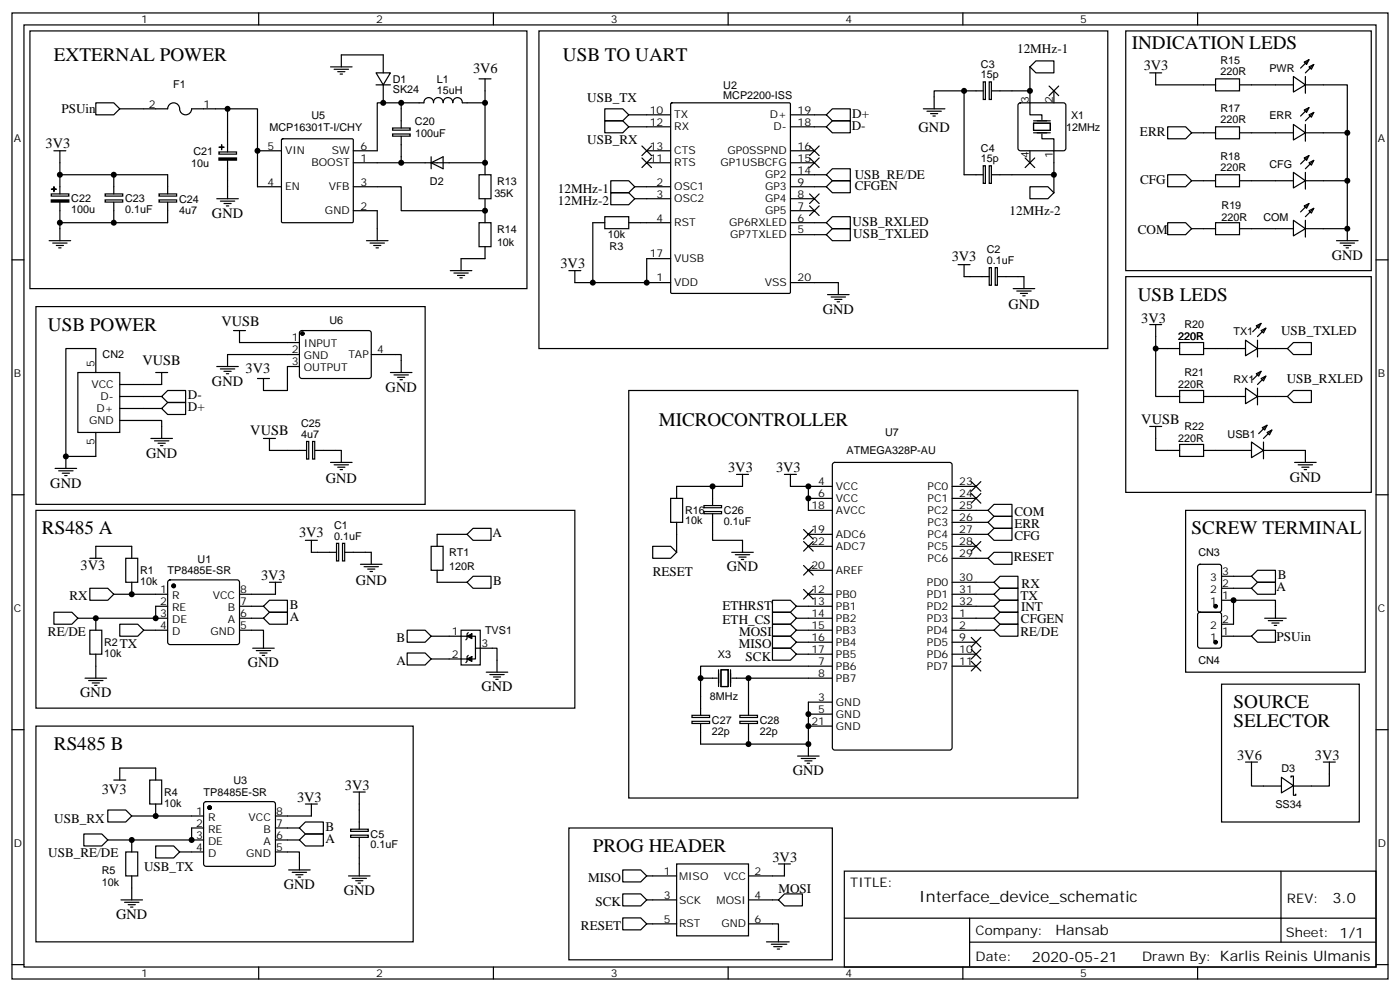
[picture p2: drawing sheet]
<svg xmlns="http://www.w3.org/2000/svg" width="412mm" height="292mm" viewBox="0 0 412 292" stroke-linecap="round" stroke-linejoin="round" font-family="sans-serif">
<g fill="none" stroke="#000" stroke-width=".35">
<path d="M3.5 3.8h405.4v284.3h-405.4zM7.1 7.3h398.2v277.3h-398.2zM8.8 9.1h146.4v75.8h-146.4zM76.2 3.8v3.5M97.4 19.7h6.3M100.5 19.7v-3.5h12.4v5.2M145.3 3.8v3.5M158.7 9.1h167.6v93.5h-167.6zM214.5 3.8v3.5M283.6 3.8v3.5M303.4 19.7l1.8-1.8h5.2v3.5h-5.2zM303.4 19.7v7h-11.3"/>
<path d="M331.6 9.1h72.3v70.6h-72.3zM352.8 3.8v3.5M384.2 18.3l1.4-.7-.7 1.4zM385.6 19.7l1.4-.7-.7 1.4zM385.6 17.6l-2.5 2.4M387 19l-2.5 2.4M28.2 30.3h5.3l1.8 1.7-1.8 1.8h-5.3zM35.3 32h14.1a1.82 1.82 0 0 1 2-1.7 1.82 1.82 0 0 1 1.6 2.2 1.76 1.76 0 0 0 1.9 1.3 1.76 1.76 0 0 0 1.5-1.8h19.4v23h7.1M67 32v12.7M98.4 20.4h4.3M99.5 21.1h2.1M100.2 21.8h.7"/>
<path d="M110.8 21.4h4.2l-2.1 3.6zM110.8 25h4.2M112.9 25v5.3M115.6 39.4h5.2v.7h-5.2zM115.6 37.7h5.2v.6h-5.2zM118.2 37.7v-7.4h-7.1v14.1h-7M127.7 30.2a1.41 1.41 0 0 0-1.4-1.5 1.41 1.41 0 0 0-1.4 1.5l-6.7 .1M127.7 30.2a1.41 1.41 0 0 1 1.4-1.5 1.41 1.41 0 0 1 1.4 1.5M130.6 30.2a1.41 1.41 0 0 1 1.4-1.5 1.41 1.41 0 0 1 1.4 1.5M133.4 30.2a1.38 1.38 0 0 1 1.4-1.5 1.38 1.38 0 0 1 1.4 1.5M136.2 30.3h6.7M141.1 23.2h3.5"/>
<path d="M142.9 23.2v24.7h-38.8M178.2 32h5.2l1.8 1.8-1.8 1.8h-5.2zM178.2 35.6h5.2l1.8 1.7-1.8 1.8h-5.2zM185.2 33.8h12.4M185.2 37.3h12.4M197.6 30.4l.3-.1h34.6l.3 .1v55.6l-.2 .3-34.7 .1-.3-.2zM232.8 33.8h10.6M232.8 37.3h10.6M243.4 37.3l1.8-1.7h5.3v3.5h-5.3zM243.4 33.8l1.8-1.8h5.3v3.6h-5.3zM272 32h6.3M273 32.7h4.3"/>
<path d="M274.1 33.4h2.1M274.8 34.1h.7M275.2 32v-5.3h8.8v24.7h5.6M284 26.7h5.6M289.6 24.1h.7v5.2h-.7zM291.4 24.1h.6v5.2h-.6zM300.1 30.5l.5-.2h12.7l.5 .2 .2 .5v12.7l-.3 .5-.4 .2h-12.7l-.5-.3-.2-.4v-12.7zM303.4 26.7v7.1h3.5v1.4M304.4 36.3h5v2.1h-5zM304.4 39.1h5M304.4 35.6h5M306.9 39.4v1.5h3.5v10.5h-18.3"/>
<path d="M309 25.3l2.9 2.9M310.4 26.7v3.6M311.9 25.3l-2.9 2.9M338.7 21.4h3.5M340.4 21.4v3.6h17.7M344 37.3h5.2l1.8 1.8-1.8 1.8h-5.2zM351 39.1h7.1M358.1 23.2h7v3.5h-7zM358.1 37.3h7v3.6h-7zM365.1 39.1h15.9M365.1 25h15.9M381 36.6l3.5 2.5-3.5 2.1z"/>
<path d="M381 22.5l3.5 2.5-3.5 2.1zM384.2 32.4l1.4-.7-.7 1.4zM384.5 39.1h12.4v14.1M384.5 25h12.4v14.1M384.5 22.5v4.9M384.5 36.6v5M385.6 33.8l1.4-.7-.7 1.4zM385.6 31.7l-2.5 2.4M387 33.1l-2.5 2.5M15.1 57.1h5.2v.6h-5.2zM17.6 47.9v3.5h31.8v5.7M17.6 51.4v5.7"/>
<path d="M17.6 59.5v6M31 58.8h5.2v.7h-5.2zM31 57.1h5.2v.6h-5.2zM33.5 51.4v5.7M33.5 59.5v6M46.8 58.8h5.2v.7h-5.2zM46.8 57.1h5.2v.6h-5.2zM49.4 59.5v6h-31.8v1.8M63.9 58.5h6.3M64.5 44.7h5.2v.7h-5.2zM64.9 59.2h4.2M66 59.9h2.1"/>
<path d="M67 47.2v11.3M75.8 44.4h7.1M83 41l.3-.1h20.4l.3 .1 .1 24.2-.2 .3h-20.6l-.3-.1zM104.1 55h14.1v7h24.7M118.2 40.1v7.8M127 47.9l3.5-1.8v3.6zM127 46.1v3.6M141.1 51.4h3.5v7.1h-3.5zM142.9 47.9v3.5M142.9 58.5v7M179.9 56.7h5.3l1.8 1.8-1.8 1.8h-5.3zM179.9 53.2h5.3l1.8 1.8-1.8 1.7h-5.3z"/>
<path d="M187 58.5h10.6M187 55h10.6M189.1 46.5l2.8 2.8M189.1 43l2.8 2.8M190.5 47.9h7.1M190.5 44.4h7.1M191.9 46.5l-2.8 2.8M191.9 43l-2.8 2.8M232.8 47.9h7.1M232.8 58.5h7.1M232.8 55h10.6M232.8 44.4h7.1"/>
<path d="M232.8 51.4h10.6M238.5 43l2.8 2.8M238.5 46.5l2.8 2.8M238.5 57.1l2.8 2.8M241.3 43l-2.8 2.8M241.3 46.5l-2.8 2.8M241.3 57.1l-2.8 2.8M243.4 55l1.8-1.8h5.3v3.5h-5.3zM243.4 51.4l1.8-1.7h5.3v3.5h-5.3zM289.6 48.8h.7v5.2h-.7zM291.4 48.8h.6v5.2h-.6zM302 46.5l2.8 2.8"/>
<path d="M303.4 55h5.3l1.7 1.7-1.7 1.8h-5.3zM303.4 44.4v3.5M304.8 46.5l-2.8 2.8M310.4 51.4v5.3M344 51.4h5.2l1.8 1.8-1.8 1.8h-5.2zM351 53.2h7.1M358.1 51.4h7v3.6h-7zM365.1 53.2h15.9M381 50.7l3.5 2.5-3.5 2.1zM384.2 46.5l1.4-.7-.7 1.4zM384.5 53.2h12.4v14.1h-12.4M384.5 50.7v5"/>
<path d="M385.6 47.9l1.4-.7-.7 1.4zM385.6 59.9l-2.5 2.5M385.6 45.8l-2.5 2.5M387 47.2l-2.5 2.5M3.5 76.5h3.6M66.7 60.6h.7M104.1 62h7v8.8M107.9 70.8h6.4M109 71.5h4.2M110.1 72.2h2.1M110.8 73h.7M132.6 79.7h6.4"/>
<path d="M141.1 65.5h3.5v7.1h-3.5zM142.9 72.6v3.5h-7.1v3.6M167.6 79.7h3.5M178.2 63.8h7v3.5h-7zM178.2 65.5h-3.6v17.7M185.2 65.5h12.4M197.6 76.1h-7.1v7.1h-21.2v-3.5M232.8 62h7.1M232.8 65.5h10.6M232.8 69.1h10.6M238.5 60.6l2.8 2.8M241.3 60.6l-2.8 2.8"/>
<path d="M243.4 69.1l1.8-1.8h5.3v3.5h-5.3zM243.4 65.5l1.8-1.7h5.3v3.5h-5.3zM282.2 77.9h3.6M284 77.9v3.5h7.4M291.4 78.8h.6v5.2h-.6zM293.2 78.8h.6v5.2h-.6zM344 65.5h5.2l1.8 1.8-1.8 1.8h-5.2zM351 67.3h7.1M358.1 65.5h7v3.6h-7zM365.1 67.3h15.9M381 64.8l3.5 2.5-3.5 2.1zM384.2 60.6l1.4-.7-.7 1.4z"/>
<path d="M384.5 64.8v5M385.6 62l1.4-.7-.7 1.4zM387 61.3l-2.5 2.5M393.7 70.8h6.3M394.8 71.5h4.2M395.8 72.2h2.1M396.5 73h.7M396.9 67.3v3.5M405.3 76.5h3.6M10.6 90.2h114.6v58.2h-114.6zM68.8 97.3h3.5M70.6 97.3v3.5h17.6"/>
<path d="M88.4 97.5l.5-.2 20 .1 .5 .6-.1 13-.6 .4-20.1-.1-.4-.6v-12.7zM133.7 80.4h4.2M134.8 81.1h2.1M135.5 81.8h.7M190.5 83.2h7.1M232.8 83.2h14.1v3.5M243.8 86.7h6.3M244.8 87.4h4.3M245.9 88.1h2.1M246.6 88.8h.7M293.9 81.4h7.7v3.5M298.4 84.9h6.4"/>
<path d="M299.5 85.7h4.2M300.6 86.4h2.1M301.3 87.1h.7M331.6 81.4h72.3v63.5h-72.3zM338.7 95.5h3.5M340.4 95.5v7.1h7.1M370.1 95.9l1.4-.7-.7 1.4zM371.5 97.3l1.4-.7-.7 1.4zM371.5 95.2l-2.5 2.4M372.9 96.6l-2.5 2.5M22.9 109.6h12.4v17.7h-12.4zM28.2 109.6v-7h-8.8v31.7h8.8v-7"/>
<path d="M35.3 116.7h12.3M45.9 109.6h3.5M47.6 116.7l1.8-1.8h5.3v3.6h-5.3zM47.6 109.6v3.6h-12.3M63.9 107.9h6.3M64.9 108.6h4.2M66 109.3h2.1M66.7 110h.7M75.8 111.4h3.6M88.2 107.9h-3.5v7h-7.1v-3.5M88.2 104.4h-21.2v3.5M109.4 104.4h8.8v5.2"/>
<path d="M115 109.6h6.4M116.1 110.3h4.2M117.1 111.1h2.1M117.8 111.8h.7M185.2 114.9h132.3v120h-132.3zM340.4 102.6v14.1h7.1M347.5 100.8h7v3.6h-7zM347.5 114.9h7v3.6h-7zM354.5 102.6h12.4M354.5 116.7h12.4M366.9 100.1l3.5 2.5-3.5 2.1zM366.9 114.2l3.5 2.5-3.5 2.1z"/>
<path d="M370.1 110l1.4-.7-.7 1.4zM370.4 102.6h8.8M370.4 116.7h8.8M370.4 100.1v5M370.4 114.2v5M371.5 111.4l1.4-.7-.7 1.4zM371.5 109.3l-2.5 2.5M372.9 110.7l-2.5 2.5M379.2 102.6l1.8-1.8h5.3v3.6h-5.3zM381 114.9h5.3v3.6h-5.3l-1.8-1.8zM16.2 137.9h6.4M17.3 138.6h4.2"/>
<path d="M18.3 139.3h2.2M19 140h.8M19.4 134.3v3.6M35.3 123.8h12.3v5.2M35.3 120.2h12.3M44.4 129h6.4M45.5 129.8h4.2M46.6 130.5h2.1M47.3 131.2h.7M47.6 120.2l1.8-1.7h5.3v3.5h-5.3zM77.6 129h3.5M79.4 129v3.6h10.9"/>
<path d="M90.3 129.9h.6v5.2h-.6zM92.1 129.9h.6v5.2h-.6zM92.8 132.6h7.7v3.5M97.4 136.1h6.3M98.4 136.8h4.3M99.5 137.5h2.1M100.2 138.2h.7M217 139.6h3.5M218.7 139.6v3.6h-19.4v3.5M231.1 139.6h3.5M232.8 139.6v3.6h5.3v7h7.1M245.4 136.3l.5-.2h33.9l.6 .4 .1 83.6-.5 .6-34.1 .1-.7-.5v-83.5z"/>
<path d="M338.7 125.5h3.5M340.4 125.5v7.1h7.1M347.5 130.8h7v3.5h-7zM354.5 132.6h14.2M368.7 130.1l3.5 2.5-3.5 2.1zM371.8 125.9l1.4-.7-.7 1.4zM372.2 132.6h12.3v3.5M372.2 130.1v4.9M373.2 127.3l1.4-.7-.7 1.4zM373.2 125.2l-2.4 2.4M374.6 126.6l-2.4 2.4M381.4 136.1h6.3"/>
<path d="M382.4 136.8h4.2M383.5 137.5h2.1M384.2 138.2h.7M3.5 145.6h3.6M10.6 150.2h158.7v58.2h-158.7zM90 159h3.5M91.7 159v3.6h7.4M99.1 159.9h.7v5.2h-.7zM100.9 159.9h.6v5.2h-.6zM137.6 157.3l1.7-1.8h5.3v3.5h-5.3zM137.6 157.3h-8.8v3.5M197.6 146.7h3.5v7h-3.5z"/>
<path d="M199.3 153.7v8.9M207.4 150.6h5.1v.6h-5.1zM207.4 148.8h5.1v.6h-5.1zM209.9 151.3v7.7h8.8v3.6M209.9 143.2v5.6M236.7 159.4l2.8 2.8M236.7 155.9l2.8 2.8M238.1 143.2h7.1M238.1 146.7h7.1M238.1 157.3h7.1M239.5 159.4l-2.8 2.8M239.5 155.9l-2.8 2.8"/>
<path d="M280.5 143.2h7M280.5 146.7h7M280.5 150.2h10.5M280.5 157.3h10.5M280.5 153.7h10.5M286.1 159.4l2.8 2.8M286.1 145.3l2.8 2.8M286.1 141.7l2.8 2.9M288.9 159.4l-2.8 2.8M288.9 145.3l-2.8 2.8M288.9 141.7l-2.8 2.9M291 150.2l1.8-1.8h5.3v3.6h-5.3z"/>
<path d="M291 153.7l1.8-1.7h5.3v3.5h-5.3zM291 157.3l1.8-1.8h5.3v3.5h-5.3zM349.2 150.2h53v47.6h-53zM405.3 145.6h3.6M26.5 173.1h5.2l1.8 1.8-1.8 1.8h-5.2zM26.5 164.3h3.5M28.2 164.3v-3.5h10.6v3.5M33.5 174.9h15.9M37 164.3h3.6v7.1h-3.6zM38.8 171.4v3.5M49.4 178.4h-3.5v3.6h-23M49.6 170.9l.5-.2h19.7l.5 .2 .3 .5v17.6l-.3 .5-.5 .2h-19.7l-.5-.2-.2-.5v-17.6z"/>
<path d="M70.6 178.4h7M77.6 178.4l1.8-1.7h5.3v3.5h-5.3zM79.4 171.4h3.5M81.1 171.4v3.5h-10.5M101.6 162.6h7.8v3.5M106.2 166.1h6.3M107.2 166.8h4.3M108.3 167.5h2.1M109 168.2h.7M127 160.8h3.5v7.1h-3.5zM128.8 167.9v3.5h8.8M137.6 171.4l1.7-1.8h5.3v3.5h-5.3z"/>
<path d="M192.3 160.8h5.3l1.7 1.8-1.7 1.7h-5.3zM215.5 162.6h6.4M216.6 163.3h4.2M217.7 164h2.1M218.4 164.7h.7M227.5 176.7h5.3l1.8 1.7-1.8 1.8h-5.3zM234.6 178.4h10.6M236.7 166.4l2.8 2.9M236.7 173.5l2.8 2.8M238.1 160.8h7.1M238.1 167.9h7.1M238.1 174.9h7.1"/>
<path d="M239.5 166.4l-2.8 2.9M239.5 173.5l-2.8 2.8M280.5 160.8h7M280.5 174.9h12.3M280.5 178.4h12.3M280.5 164.3h10.5M280.5 171.4h12.3M291 164.3l1.8-1.7h5.3v3.5h-5.3zM292.8 174.9l1.8-1.8h5.3v3.6h-5.3zM292.8 178.4l1.8-1.7h5.3v3.5h-5.3zM294.6 169.6h5.3v3.5h-5.3l-1.8-1.7zM353 166.3l.5-.2h5.6l.7 .4v13l-.4 .6-5.9 .1-.7-.5v-12.9z"/>
<path d="M359.8 176.7h3.6M359.8 173.1h8.9M359.8 169.6h8.9M368.7 169.6l1.7-1.7h5.3v3.5h-5.3zM370.4 171.4h5.3v3.5h-5.3l-1.7-1.8zM15.9 180.2h5.3l1.7 1.8-1.7 1.7h-5.3zM25 199.6h6.4M26.5 185.5h3.5v7h-3.5zM28.2 182v3.5M28.2 192.5v7.1M35.3 183.7h5.3l1.7 1.8-1.7 1.8h-5.3zM42.3 185.5h7.1"/>
<path d="M45.9 182h3.5M70.6 185.5h7v5.3M70.6 182h7M74.4 190.8h6.4M75.5 191.5h4.2M76.6 192.2h2.1M77.3 192.9h.7M77.6 182l1.8-1.8h5.3v3.5h-5.3zM119.9 185.5h5.3l1.8 1.8-1.8 1.7h-5.3zM119.9 192.2h5.3l1.8 1.8-1.8 1.7h-5.3zM127 187.3h13.1v6.7h-13.1M135.8 185.5h5.7v10.2h-5.7z"/>
<path d="M137.9 186.2l-.3 .3v1.5l-.4 .3M137.9 192.9l-.3 .4v1.4l-.4 .3M140.1 190.8h6.3v7M143.2 197.8h6.4M144.3 198.5h4.2M145.3 199.2h2.2M146 200h.8M206.4 199.6h4.9M211.7 197.1v5M212.4 197.1h2.1v5h-2.1zM215.2 197.1v5M215.5 199.6h5"/>
<path d="M227.5 187.3h5.3l1.8 1.7-1.8 1.8h-5.3zM227.5 190.8h5.3l1.8 1.7-1.8 1.8h-5.3zM227.5 183.7h5.3l1.8 1.8-1.8 1.8h-5.3zM227.5 180.2h5.3l1.8 1.8-1.8 1.7h-5.3zM234.6 182h10.6M234.6 185.5h10.6M234.6 189h10.6M234.6 192.5h10.6M245.2 199.6h-24.7v10.9M245.2 196.1h-38.8v14.4M280.5 182h12.3M280.5 185.5h12.3"/>
<path d="M280.5 189h7M280.5 192.5h7M280.5 196.1h7M286.1 187.6l2.8 2.8M286.1 191.1l2.8 2.9M286.1 194.7l2.8 2.8M288.9 187.6l-2.8 2.8M288.9 191.1l-2.8 2.9M288.9 194.7l-2.8 2.8M292.8 182l1.8-1.8h5.3v3.5h-5.3zM294.6 183.7h5.3v3.6h-5.3l-1.8-1.8zM353 180.4l.5-.2h5.6l.7 .4v9.5l-.4 .6-5.9 .1-.7-.5v-9.4z"/>
<path d="M359.8 187.3h8.9M368.7 187.3l1.7-1.8h5.3v3.5h-5.3zM372.5 182h6.4M373.6 182.7h4.2M374.6 183.4h2.2M375.4 184.1h.7M375.7 182v-5.3h-12.3v7h-3.6M3.5 214.8h3.6M10.6 213.7h111.1v63.5h-111.1zM26.1 200.3h4.2M27.2 201h2.1M27.9 201.7h.7"/>
<path d="M203.8 212.3h5.2v.6h-5.2zM203.8 210.5h5.2v.7h-5.2zM217.9 212.3h5.2v.6h-5.2zM217.9 210.5h5.2v.7h-5.2zM220.5 213v6M238.1 210.2h7.1M238.1 213.7h7.1M238.1 219v3.5M245.2 206.7h-7.1v12.3h-31.7v-6M359.8 201.4h40.6v40.5h-40.6zM405.3 214.8h3.6M31.7 238.4h5.3l1.8 1.8-1.8 1.7h-5.3z"/>
<path d="M33.5 229.6h3.5M35.3 229.6v-3.5h10.6v3.5M44.1 229.6h3.5v7h-3.5zM45.9 236.6v3.6M60.2 236.1l.5-.2h19.7l.5 .2 .2 .5v17.7l-.2 .5-.5 .2h-19.7l-.5-.2-.2-.5v-17.7zM90 236.6h3.5M91.7 236.6v3.6h-10.6M104.1 233.1h3.5M105.8 233.1v11M234.9 222.5h6.4M236 223.2h4.2M237.1 223.9h2.1"/>
<path d="M237.8 224.6h.7M368.7 227.8v3.6h8.8M377.5 228.8l3.5 2.4-3.5 2.2zM380.3 228.8v-.4h.7v5.7h.7v-.4M391.6 227.8v3.6h-10.6M24.7 245.5h5.3l1.7 1.7-1.7 1.8h-5.3zM37 250.8h3.6v7h-3.6zM38.8 247.2v3.6M38.8 257.8v7.1M38.8 240.2h21.2M45.9 249h5.3l1.7 1.8-1.7 1.7h-5.3zM52.9 250.8h7.1"/>
<path d="M56.4 247.2h3.6M60 243.7h-3.6v3.5h-24.7M81.1 250.8h7.1v5.2M81.1 243.7h7.1M81.1 247.2h7.1M85 256h6.4M86.1 256.8h4.2M87.1 257.5h2.2M87.8 258.2h.7M88.2 247.2l1.8-1.7h5.2v3.5h-5.2zM90 241.9h5.2v3.6h-5.2l-1.8-1.8zM102.7 257.8h6.3"/>
<path d="M103.3 245.8h5.2v.7h-5.2zM103.3 244.1h5.2v.6h-5.2zM103.7 258.5h4.2M104.8 259.2h2.1M105.5 259.9h.7M105.8 246.5v11.3M167.6 243.7h77.6v38.8h-77.6zM183.4 256h5.3l1.8 1.8-1.8 1.8h-5.3zM190.5 257.8h8.8M199.3 254.3h21.2v21.1h-21.2zM229.3 254.3h3.5M231.1 254.3v3.5h-10.6"/>
<path d="M248.7 256.4h156.6v28.2h-156.6zM377.3 256.4v20.9M35.6 264.9h6.4M36.7 265.6h4.2M37.7 266.3h2.2M38.5 267h.7M183.4 263.1h5.3l1.8 1.8-1.8 1.7h-5.3zM183.4 270.2h5.3l1.8 1.7-1.8 1.8h-5.3zM190.5 264.9h8.8M190.5 271.9h8.8M220.5 271.9h8.8v5.3M220.5 264.9h8.8"/>
<path d="M225.8 277.2h6.7M227.2 277.9h4.6M227.9 278.6h2.5M229 279.3h.7M229.3 264.9l1.8-1.8h5.3v3.5h-5.3zM248.7 270.2h156.5M285.6 277.3h119.6M285.6 270.2v14.2M3.5 283.9h3.6M76.2 284.6v3.5M145.3 284.6v3.5M214.5 284.6v3.5"/>
<path d="M283.6 284.6v3.5M352.8 284.6v3.5M405.3 283.9h3.6"/>
</g>
<g fill="#000" stroke="#000" stroke-width=".35">
<path d="M15.1 58.8h5.2v.7h-5.2zM15.2 55.7h1.4zM15.9 44.4h3.5zM15.9 55v1.4zM17.6 44.4v3.5zM64.5 46.5h5.2v.6h-5.2zM64.6 43.3l1.4 .1zM65.3 42.6v1.4zM14.5 70.8h6.3zM15.5 71.5h4.3zM16.6 72.2h2.1zM17.3 73h.7z"/>
<path d="M17.6 67.3v3.5zM137.6 187.3l1.4-.8v1.5zM137.6 194l1.4-.7v1.4zM366.9 224.3h3.5zM368.7 224.3v3.5zM389.8 224.3h3.5zM391.6 224.3v3.5z"/>
<circle cx="89.1" cy="98.2" r=".53"/>
<circle cx="51.2" cy="172.4" r=".53"/>
<circle cx="358.1" cy="178.4" r=".53"/>
<circle cx="358.1" cy="189" r=".53"/>
<circle cx="61.7" cy="237.7" r=".53"/>
</g>
<g fill="#000">
<circle cx="67" cy="32" r=".88"/>
<circle cx="112.9" cy="30.3" r=".88"/>
<circle cx="118.2" cy="30.3" r=".88"/>
<circle cx="142.9" cy="30.3" r=".88"/>
<circle cx="284" cy="26.7" r=".88"/>
<circle cx="303.4" cy="26.7" r=".88"/>
<circle cx="396.9" cy="39.1" r=".88"/>
<circle cx="17.6" cy="51.4" r=".88"/>
<circle cx="33.5" cy="51.4" r=".88"/>
<circle cx="75.8" cy="44.4" r=".88"/>
<circle cx="118.2" cy="47.9" r=".88"/>
<circle cx="142.9" cy="47.9" r=".88"/>
<circle cx="310.4" cy="51.4" r=".88"/>
<circle cx="396.9" cy="53.2" r=".88"/>
<circle cx="17.6" cy="65.5" r=".88"/>
<circle cx="33.5" cy="65.5" r=".88"/>
<circle cx="142.9" cy="62" r=".88"/>
<circle cx="396.9" cy="67.3" r=".88"/>
<circle cx="174.6" cy="83.2" r=".88"/>
<circle cx="190.5" cy="83.2" r=".88"/>
<circle cx="340.4" cy="102.6" r=".88"/>
<circle cx="19.4" cy="134.3" r=".88"/>
<circle cx="209.9" cy="143.2" r=".88"/>
<circle cx="238.1" cy="146.7" r=".88"/>
<circle cx="238.1" cy="143.2" r=".88"/>
<circle cx="38.8" cy="174.9" r=".88"/>
<circle cx="363.4" cy="176.7" r=".88"/>
<circle cx="28.2" cy="182" r=".88"/>
<circle cx="45.9" cy="182" r=".88"/>
<circle cx="206.4" cy="199.6" r=".88"/>
<circle cx="220.5" cy="199.6" r=".88"/>
<circle cx="220.5" cy="219" r=".88"/>
<circle cx="238.1" cy="213.7" r=".88"/>
<circle cx="238.1" cy="210.2" r=".88"/>
<circle cx="238.1" cy="219" r=".88"/>
<circle cx="38.8" cy="247.2" r=".88"/>
<circle cx="45.9" cy="240.2" r=".88"/>
<circle cx="56.4" cy="247.2" r=".88"/>
</g>
<g font-size="5.6">
<text x="15.9" y="17.9">EXTERNAL POWER</text>
<text x="165.8" y="17.9">USB TO UART</text>
<text x="333.4" y="14.4">INDICATION LEDS</text>
<text x="335.1" y="88.5">USB LEDS</text>
<text x="14.1" y="97.3">USB POWER</text>
<text x="194" y="125.5">MICROCONTROLLER</text>
<text x="12.3" y="157.3">RS485 A</text>
<text x="351" y="157.3">SCREW TERMINAL</text>
<text x="363.4" y="208.4">SOURCE</text>
<text x="363.4" y="214.1">SELECTOR</text>
<text x="15.9" y="220.8">RS485 B</text>
<text x="174.6" y="250.8">PROG HEADER</text>
</g>
<text font-size="4.6" x="270.8" y="265.4">Interface_device_schematic</text>
<g font-size="4.2">
<text x="139.3" y="21.4">3V6</text>
<text x="336.9" y="20.7">3V3</text>
<text x="270.6" y="38.8">GND</text>
<text x="13.4" y="43.7">3V3</text>
<text x="62.4" y="64.1">GND</text>
<text x="280.3" y="76.8">3V3</text>
<text x="392.3" y="76.5">GND</text>
<text x="165.1" y="79">3V3</text>
<text x="65.3" y="95.8">VUSB</text>
<text x="242.4" y="92.4">GND</text>
<text x="297" y="91">GND</text>
<text x="336.2" y="95.1">3V3</text>
<text x="42" y="107.5">VUSB</text>
<text x="62.4" y="113.5">GND</text>
<text x="72.3" y="109.9">3V3</text>
<text x="113.6" y="115.3">GND</text>
<text x="336.2" y="124.8">VUSB</text>
<text x="73.7" y="128">VUSB</text>
<text x="43" y="134.7">GND</text>
<text x="14.8" y="143.5">GND</text>
<text x="96" y="142.2">GND</text>
<text x="214.5" y="138.9">3V3</text>
<text x="228.6" y="138.9">3V3</text>
<text x="380" y="141.8">GND</text>
<text x="88.1" y="157.9">3V3</text>
<text x="23.8" y="167.9">3V3</text>
<text x="76.9" y="170.7">3V3</text>
<text x="104.8" y="172.2">GND</text>
<text x="214.1" y="168.2">GND</text>
<text x="73" y="196.4">GND</text>
<text x="141.8" y="203.5">GND</text>
<text x="23.6" y="205.3">GND</text>
<text x="364.4" y="223.6">3V6</text>
<text x="387.3" y="223.6">3V3</text>
<text x="30" y="233.8">3V3</text>
<text x="101.6" y="232.4">3V3</text>
<text x="233.5" y="228.2">GND</text>
<text x="87.5" y="235.9">3V3</text>
<text x="227.5" y="253.6">3V3</text>
<text x="83.6" y="261.7">GND</text>
<text x="101.2" y="263.5">GND</text>
<text x="392.5" y="265.7">3.0</text>
<text x="34.2" y="270.5">GND</text>
<text x="310.9" y="275.2">Hansab</text>
<text x="304" y="283">2020-05-21</text>
</g>
<g font-size="3.9">
<text x="299.6" y="15.7">12MHz-1</text>
<text x="18.1" y="33.3">PSUin</text>
<text x="173" y="30.1">USB_TX</text>
<text x="251" y="34.6">D+</text>
<text x="250.9" y="38.1">D-</text>
<text x="335.8" y="40">ERR</text>
<text x="173" y="42.5">USB_RX</text>
<text x="251.8" y="52.7">USB_RE/DE</text>
<text x="164.3" y="56.7">12MHz-1</text>
<text x="251.8" y="55.9">CFGEN</text>
<text x="335.8" y="54.1">CFG</text>
<text x="164.3" y="60.3">12MHz-2</text>
<text x="297.4" y="63.3">12MHz-2</text>
<text x="251.2" y="66.5">USB_RXLED</text>
<text x="251.4" y="70">USB_TXLED</text>
<text x="335.1" y="68.9">COM</text>
<text x="377.4" y="98.5">USB_TXLED</text>
<text x="379" y="112.6">USB_RXLED</text>
<text x="55.3" y="117.5">D-</text>
<text x="55.3" y="121.1">D+</text>
<text x="298.8" y="151.8">COM</text>
<text x="298.8" y="155.3">ERR</text>
<text x="145" y="158">A</text>
<text x="298.8" y="158.9">CFG</text>
<text x="298.6" y="165.1">RESET</text>
<text x="145.3" y="172.1">B</text>
<text x="192.3" y="169.4">RESET</text>
<text x="300.9" y="173">RX</text>
<text x="376" y="174">A</text>
<text x="376.4" y="170.5">B</text>
<text x="20.5" y="176.5">RX</text>
<text x="85.3" y="179.3">B</text>
<text x="212.8" y="179.7">ETHRST</text>
<text x="300.6" y="176.5">TX</text>
<text x="300.8" y="179.7">INT</text>
<text x="85.3" y="182.8">A</text>
<text x="212.8" y="183.7">ETH_CS</text>
<text x="300.7" y="183.3">CFGEN</text>
<text x="14.1" y="187.1">RE/DE</text>
<text x="35.3" y="190.6">TX</text>
<text x="116.8" y="189">B</text>
<text x="217.6" y="190.8">MISO</text>
<text x="217.7" y="187.3">MOSI</text>
<text x="300.6" y="187.1">RE/DE</text>
<text x="376" y="188.5">PSUin</text>
<text x="116.8" y="195.7">A</text>
<text x="219.6" y="194.5">SCK</text>
<text x="16" y="242.1">USB_RX</text>
<text x="95.9" y="244.6">B</text>
<text x="95.9" y="248.1">A</text>
<text x="14.2" y="252.3">USB_RE/DE</text>
<text x="42.4" y="256.2">USB_TX</text>
<text x="173.3" y="259.6">MISO</text>
<text x="229.3" y="262.9">MOSI</text>
<text x="250.5" y="261">TITLE:</text>
<text x="175.4" y="266.6">SCK</text>
<text x="379.1" y="265.7">REV:</text>
<text x="171.1" y="273.7">RESET</text>
<text x="287.4" y="275.2">Company:</text>
<text x="378.7" y="275.8">Sheet: 1/1</text>
<text x="287.4" y="282.9">Date:</text>
<text x="336.4" y="282.9">Drawn By: Karlis Reinis Ulmanis</text>
</g>
<g font-size="3.2">
<text x="41.6" y="6.8">1</text>
<text x="110.8" y="6.8">2</text>
<text x="179.9" y="6.8">3</text>
<text x="249.1" y="6.8">4</text>
<text x="318.2" y="6.8">5</text>
<text x="288.9" y="23">15p</text>
<text x="288.9" y="19.9">C3</text>
<text x="359.5" y="22.2">220R</text>
<text x="359.5" y="19">R15</text>
<text x="373.9" y="21.3">PWR</text>
<text x="51" y="26">F1</text>
<text x="115.7" y="27.5">SK24</text>
<text x="115.7" y="24.4">D1</text>
<text x="128.7" y="27.7">15uH</text>
<text x="128.7" y="24.5">L1</text>
<text x="213.1" y="29.2">MCP2200-ISS</text>
<text x="213.1" y="26.3">U2</text>
<text x="43.8" y="31.7">2</text>
<text x="60" y="31.7">1</text>
<text x="91.7" y="35">U5</text>
<text x="191.4" y="33.4">10</text>
<text x="198.6" y="34.9">TX</text>
<text x="226.7" y="34.9">D+</text>
<text x="234.9" y="33.4">19</text>
<text x="303" y="30.3" transform="rotate(-90 303 30.3)">3</text>
<text x="310.1" y="30.3" transform="rotate(-90 310.1 30.3)">2</text>
<text x="315.5" y="34.9">X1</text>
<text x="359.5" y="33.1">R17</text>
<text x="373.9" y="35">ERR</text>
<text x="4.1" y="41.9">A</text>
<text x="79.4" y="38.5">MCP16301T-I/CHY</text>
<text x="122.2" y="36.7">C20</text>
<text x="122.3" y="40.2">100uF</text>
<text x="191.4" y="37">12</text>
<text x="198.6" y="38.4">RX</text>
<text x="227.9" y="38.4">D-</text>
<text x="234.9" y="37">18</text>
<text x="314.1" y="38.5">12MHz</text>
<text x="359.5" y="36.3">220R</text>
<text x="405.9" y="41.9">A</text>
<text x="57" y="45.6">C21</text>
<text x="78.8" y="44">5</text>
<text x="84" y="45.4">VIN</text>
<text x="97.7" y="45.4">SW</text>
<text x="106.2" y="47.6">1</text>
<text x="106.2" y="44">6</text>
<text x="191.4" y="47.6">11</text>
<text x="191.4" y="44">13</text>
<text x="198.6" y="45.4">CTS</text>
<text x="214.3" y="45.4">GP0SSPND</text>
<text x="234.9" y="47.6">15</text>
<text x="234.9" y="44">16</text>
<text x="288.9" y="47.7">15p</text>
<text x="288.9" y="44.6">C4</text>
<text x="303" y="46.4" transform="rotate(-90 303 46.4)">4</text>
<text x="310.1" y="46.4" transform="rotate(-90 310.1 46.4)">1</text>
<text x="359.5" y="47.2">R18</text>
<text x="56.3" y="49.1">10u</text>
<text x="91.7" y="49">BOOST</text>
<text x="198.6" y="49">RTS</text>
<text x="212.2" y="49">GP1USBCFG</text>
<text x="225.4" y="52.5">GP2</text>
<text x="234.9" y="51.1">14</text>
<text x="359.5" y="50.4">220R</text>
<text x="373.9" y="49.5">CFG</text>
<text x="21" y="59.5">C22</text>
<text x="36.9" y="59.5">C23</text>
<text x="52.7" y="59.6">C24</text>
<text x="78.8" y="54.6">4</text>
<text x="84" y="56">EN</text>
<text x="96.8" y="56">VFB</text>
<text x="106.2" y="54.6">3</text>
<text x="126.7" y="54.3">D2</text>
<text x="145.6" y="57.9">35K</text>
<text x="146.4" y="54.4">R13</text>
<text x="193.4" y="54.6">2</text>
<text x="193.4" y="58.1">3</text>
<text x="198.6" y="56">OSC1</text>
<text x="198.6" y="59.5">OSC2</text>
<text x="225.4" y="59.5">GP4</text>
<text x="225.4" y="56">GP3</text>
<text x="234.9" y="58.1">8</text>
<text x="234.9" y="54.6">9</text>
<text x="21" y="62.7">100u</text>
<text x="36.9" y="62.7">0.1uF</text>
<text x="52.7" y="62.9">4u7</text>
<text x="95.7" y="63.1">GND</text>
<text x="106.2" y="61.7">2</text>
<text x="193.4" y="65.2">4</text>
<text x="225.4" y="63.1">GP5</text>
<text x="234.9" y="65.2">6</text>
<text x="234.9" y="61.7">7</text>
<text x="359.8" y="65">220R</text>
<text x="359.8" y="61.5">R19</text>
<text x="372.2" y="65">COM</text>
<text x="146.4" y="68.5">R14</text>
<text x="179" y="70.2">10k</text>
<text x="198.6" y="66.6">RST</text>
<text x="214.8" y="66.6">GP6RXLED</text>
<text x="215" y="70.1">GP7TXLED</text>
<text x="234.9" y="68.7">5</text>
<text x="146.4" y="72.4">10k</text>
<text x="179.6" y="73.7">R3</text>
<text x="191.4" y="75.8">17</text>
<text x="198.6" y="77.2">VUSB</text>
<text x="290.7" y="77.7">0.1uF</text>
<text x="290.7" y="74.5">C2</text>
<text x="193.4" y="82.8">1</text>
<text x="234.9" y="82.8">20</text>
<text x="198.6" y="84.2">VDD</text>
<text x="225.3" y="84.2">VSS</text>
<text x="97" y="95.4">U6</text>
<text x="86" y="100.5">1</text>
<text x="347.1" y="100.2">220R</text>
<text x="348.9" y="96.6">R20</text>
<text x="363.4" y="98.5">TX1</text>
<text x="27.9" y="107.9" transform="rotate(-90 27.9 107.9)">5</text>
<text x="30.2" y="105.5">CN2</text>
<text x="86" y="104">2</text>
<text x="86" y="107.5">3</text>
<text x="89.5" y="102.2">INPUT</text>
<text x="89.5" y="105.8">GND</text>
<text x="102.6" y="105.4">TAP</text>
<text x="111.1" y="104">4</text>
<text x="4.1" y="111.1">B</text>
<text x="89.5" y="109.3">OUTPUT</text>
<text x="348.9" y="110.7">R21</text>
<text x="363.4" y="112.7">RX1</text>
<text x="405.9" y="111.1">B</text>
<text x="26.9" y="114.2">VCC</text>
<text x="29.6" y="117.8">D-</text>
<text x="347.1" y="114.3">220R</text>
<text x="26.2" y="124.8">GND</text>
<text x="28.5" y="121.3">D+</text>
<text x="88.7" y="125.8">C25</text>
<text x="27.9" y="131.1" transform="rotate(-90 27.9 131.1)">5</text>
<text x="88.7" y="128.9">4u7</text>
<text x="260.7" y="128.5">U7</text>
<text x="347.1" y="130.2">220R</text>
<text x="348.9" y="126.6">R22</text>
<text x="361.6" y="128.8">USB1</text>
<text x="249.4" y="133.8">ATMEGA328P-AU</text>
<text x="241" y="142.8">4</text>
<text x="282.6" y="142.8">23</text>
<text x="239" y="149.9">18</text>
<text x="241" y="146.3">6</text>
<text x="246.2" y="144.2">VCC</text>
<text x="246.2" y="147.7">VCC</text>
<text x="273.3" y="144.2">PC0</text>
<text x="273.3" y="147.7">PC1</text>
<text x="282.6" y="146.3">24</text>
<text x="282.6" y="149.9">25</text>
<text x="98.4" y="155.7">C1</text>
<text x="201.8" y="154.3">10k</text>
<text x="201.8" y="151.4">R16</text>
<text x="213.3" y="154.4">0.1uF</text>
<text x="213.3" y="151.3">C26</text>
<text x="246.2" y="151.3">AVCC</text>
<text x="273.3" y="151.3">PC2</text>
<text x="273.3" y="154.8">PC3</text>
<text x="282.6" y="153.4">26</text>
<text x="98.4" y="158.9">0.1uF</text>
<text x="239" y="156.9">19</text>
<text x="239" y="160.4">22</text>
<text x="246.2" y="158.3">ADC6</text>
<text x="246.2" y="161.9">ADC7</text>
<text x="273.3" y="158.3">PC4</text>
<text x="273.3" y="161.9">PC5</text>
<text x="282.6" y="156.9">27</text>
<text x="282.6" y="160.4">28</text>
<text x="58.2" y="165.6">U1</text>
<text x="132.3" y="167.6">120R</text>
<text x="132.3" y="163.8">RT1</text>
<text x="239" y="167.5">20</text>
<text x="273.3" y="165.4">PC6</text>
<text x="282.6" y="164">29</text>
<text x="353" y="163.7">CN3</text>
<text x="41.3" y="172.2">10k</text>
<text x="41.3" y="169">R1</text>
<text x="49.4" y="169.1">TP8485E-SR</text>
<text x="246.2" y="168.9">AREF</text>
<text x="273" y="172.4">PD0</text>
<text x="282.6" y="171">30</text>
<text x="356.5" y="171">3</text>
<text x="360" y="172.8">2</text>
<text x="360" y="169.3">3</text>
<text x="47.2" y="174.6">1</text>
<text x="47.2" y="178.1">2</text>
<text x="50.7" y="176.3">R</text>
<text x="50.7" y="179.8">RE</text>
<text x="62.6" y="176.3">VCC</text>
<text x="67.1" y="179.8">B</text>
<text x="70.7" y="178.1">7</text>
<text x="70.7" y="174.6">8</text>
<text x="239" y="174.6">12</text>
<text x="239" y="178.1">13</text>
<text x="246.2" y="176">PB0</text>
<text x="246.2" y="179.5">PB1</text>
<text x="273" y="176">PD1</text>
<text x="273" y="179.5">PD2</text>
<text x="282.6" y="174.6">31</text>
<text x="282.6" y="178.1">32</text>
<text x="356.5" y="178.1">1</text>
<text x="356.5" y="174.6">2</text>
<text x="360" y="176.3">1</text>
<text x="4.1" y="180.2">C</text>
<text x="47.2" y="181.6">3</text>
<text x="47.2" y="185.1">4</text>
<text x="50.7" y="183.4">DE</text>
<text x="67.1" y="183.4">A</text>
<text x="70.7" y="185.1">5</text>
<text x="70.7" y="181.6">6</text>
<text x="239" y="181.6">14</text>
<text x="239" y="185.1">15</text>
<text x="246.2" y="183">PB2</text>
<text x="273" y="183">PD3</text>
<text x="282.6" y="181.6">1</text>
<text x="282.6" y="185.1">2</text>
<text x="356.5" y="185.1">2</text>
<text x="360" y="183.4">2</text>
<text x="405.9" y="180.2">C</text>
<text x="30.7" y="190.1">R2</text>
<text x="50.7" y="186.9">D</text>
<text x="62" y="186.9">GND</text>
<text x="133.1" y="186.9">1</text>
<text x="141.8" y="190.4">3</text>
<text x="142.9" y="186.7">TVS1</text>
<text x="239" y="188.7">16</text>
<text x="246.2" y="186.5">PB3</text>
<text x="246.2" y="190.1">PB4</text>
<text x="273" y="186.5">PD4</text>
<text x="273" y="190.1">PD5</text>
<text x="282.6" y="188.7">9</text>
<text x="356.5" y="188.7">1</text>
<text x="360" y="186.9">1</text>
<text x="30.7" y="193.3">10k</text>
<text x="133.1" y="193.6">2</text>
<text x="211.5" y="193.7">X3</text>
<text x="239" y="192.2">17</text>
<text x="241" y="195.7">7</text>
<text x="246.2" y="193.6">PB5</text>
<text x="246.2" y="197.1">PB6</text>
<text x="273" y="193.6">PD6</text>
<text x="273" y="197.1">PD7</text>
<text x="282.6" y="192.2">10</text>
<text x="282.6" y="195.7">11</text>
<text x="353" y="195.5">CN4</text>
<text x="241" y="199.2">8</text>
<text x="246.2" y="200.7">PB7</text>
<text x="209.1" y="206">8MHz</text>
<text x="241" y="206.3">3</text>
<text x="241" y="209.8">5</text>
<text x="246.2" y="207.7">GND</text>
<text x="209.7" y="213.1">C27</text>
<text x="223.8" y="213.1">C28</text>
<text x="239" y="213.4">21</text>
<text x="246.2" y="211.2">GND</text>
<text x="246.2" y="214.8">GND</text>
<text x="209.7" y="216.3">22p</text>
<text x="223.8" y="216.3">22p</text>
<text x="377.5" y="227.2">D3</text>
<text x="68.8" y="230.8">U3</text>
<text x="48.3" y="237.4">10k</text>
<text x="48.3" y="234.2">R4</text>
<text x="57.8" y="239.8">1</text>
<text x="60" y="234.4">TP8485E-SR</text>
<text x="81.3" y="239.8">8</text>
<text x="375.7" y="237.8">SS34</text>
<text x="57.8" y="243.3">2</text>
<text x="61.3" y="241.6">R</text>
<text x="61.3" y="245.1">RE</text>
<text x="73.2" y="241.6">VCC</text>
<text x="77.7" y="245.1">B</text>
<text x="81.3" y="243.3">7</text>
<text x="4.1" y="249.3">D</text>
<text x="57.8" y="246.9">3</text>
<text x="57.8" y="250.4">4</text>
<text x="61.3" y="248.6">DE</text>
<text x="77.7" y="248.6">A</text>
<text x="81.3" y="250.4">5</text>
<text x="81.3" y="246.9">6</text>
<text x="109.2" y="249.7">0.1uF</text>
<text x="109.2" y="246.5">C5</text>
<text x="405.9" y="249.3">D</text>
<text x="30" y="257.3">R5</text>
<text x="61.3" y="252.2">D</text>
<text x="72.6" y="252.2">GND</text>
<text x="195.5" y="257.5">1</text>
<text x="222.2" y="257.5">2</text>
<text x="30" y="260.8">10k</text>
<text x="200" y="258.9">MISO</text>
<text x="213.2" y="258.9">VCC</text>
<text x="195.5" y="264.5">3</text>
<text x="200" y="265.9">SCK</text>
<text x="211.1" y="265.9">MOSI</text>
<text x="222.2" y="264.5">4</text>
<text x="195.5" y="271.6">5</text>
<text x="200" y="273">RST</text>
<text x="212.5" y="273">GND</text>
<text x="222.2" y="271.6">6</text>
<text x="41.6" y="287.6">1</text>
<text x="110.8" y="287.6">2</text>
<text x="179.9" y="287.6">3</text>
<text x="249.1" y="287.6">4</text>
<text x="318.2" y="287.6">5</text>
</g>
</svg>
